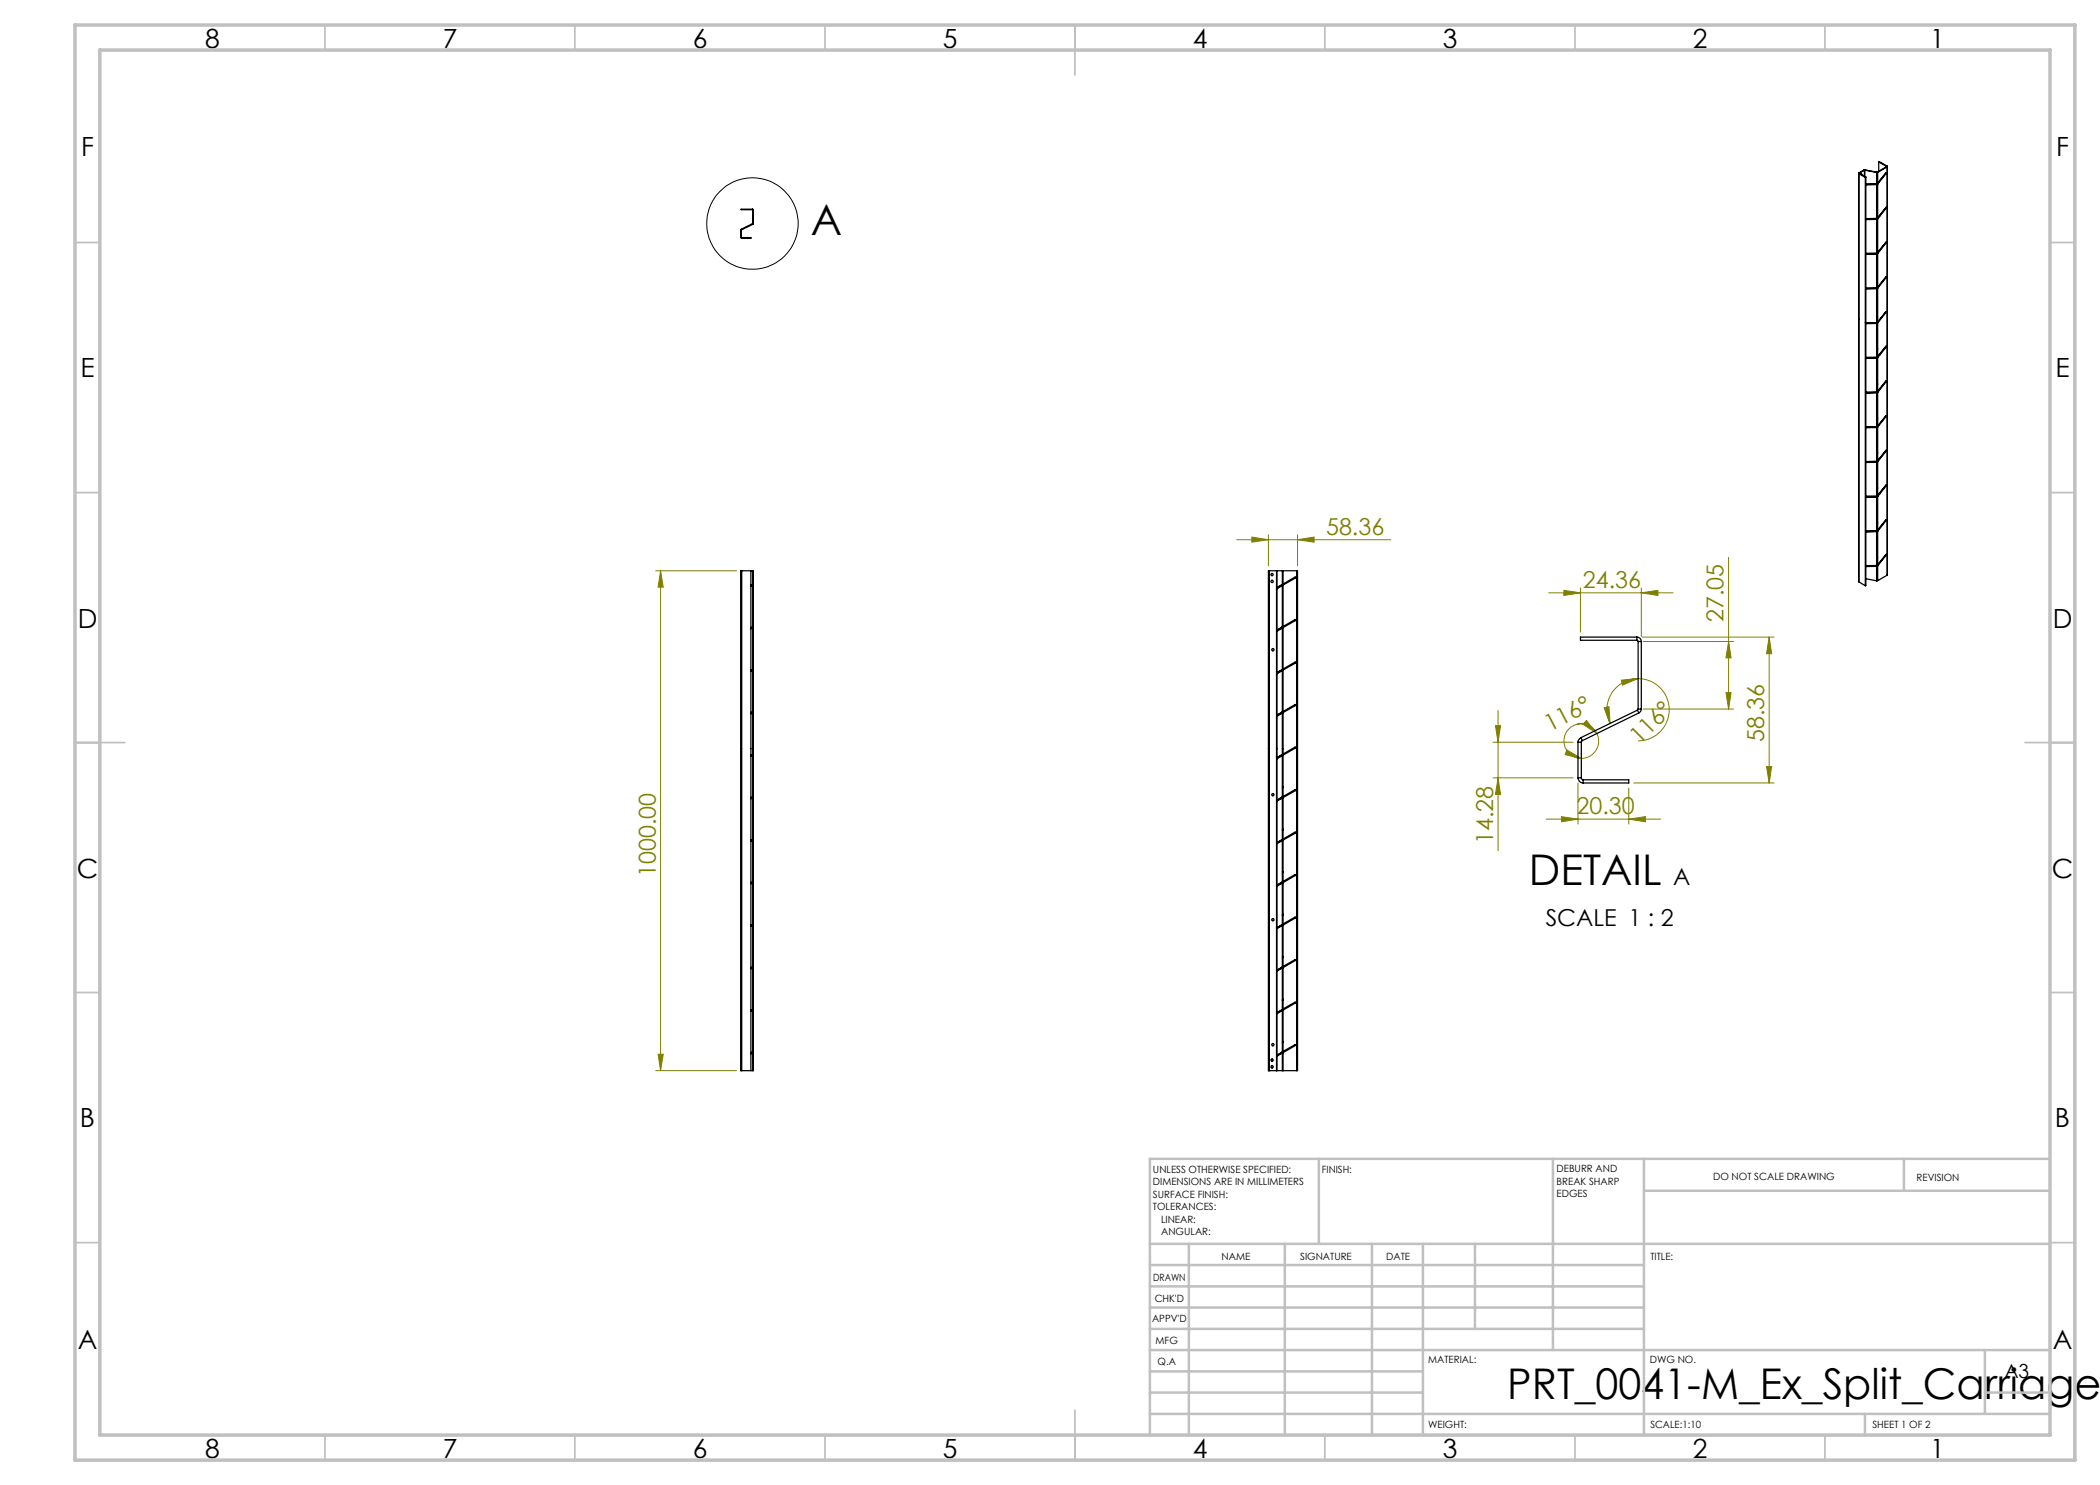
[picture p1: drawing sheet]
<svg xmlns="http://www.w3.org/2000/svg" width="420mm" height="297mm" viewBox="0 0 420 297" stroke-linecap="round" stroke-linejoin="round" font-family="sans-serif">
<circle cx="150.5" cy="44.7" r="9.1" fill="none" stroke="#000" stroke-width=".2"/>
<g fill="none" stroke="#808000" stroke-width=".2">
<path d="M131.1 114.2h16.2M132.1 114.2l.5 3.2h-1zM132.1 114.2v99.9M247.3 107.9h30.8M250.4 107.4l3.3 .5-3.3 .5zM253.7 107v6.2M259.5 107.9l3.3-.5v1zM259.5 107v6.2M309.7 118.6h24.9M312.8 118.1l3.3 .5-3.3 .5zM316.1 117.6v8.8M328.3 118.6l3.3-.5v1z"/>
<path d="M328.3 117.6v9.7M345.7 111.5v30.3M324.3 136l3.3-.3-3.1 1.3zM327.6 135.7a6.2 6.2 0 0 0-5.6 9M327.6 135.7a6.2 6.2 0 0 1 6.2 6.3 6.2 6.2 0 0 1-6.2 6.2M328.4 127.4h26.4M328.6 128.3h18.1M345.2 138.5h1l-.5 3.3zM345.7 128.3l.5 3.3h-1zM353.8 127.4l.5 3.3h-1zM353.8 127.4v29.2M298.6 155.6h16"/>
<path d="M298.6 148.4h16M299.1 145.1h1l-.5 3.3zM299.6 155.6l.5 3.3h-1zM299.6 142.1v28M313.4 150l2.9 1.7-3.3-.8zM315.3 144.9a3.5 3.5 0 0 1 4.1 1.8M315.6 156.6v8.2M317.3 144.1l2.1 2.6-2.8-1.9zM318.1 145.3a3.5 3.5 0 0 0-5.2 1.9 3.5 3.5 0 0 0 3.4 4.5M319.4 146.7a3.5 3.5 0 0 1-3.1 5M320.8 141.6l1-.2 .2 3.3zM325.8 157.6v7.2"/>
<path d="M326.7 156.6h28.1M328.6 141.8h18.1M353.3 153.3h1l-.5 3.3zM309.2 163.8h22.9M312.3 163.3l3.3 .5-3.3 .6zM325.8 163.8l3.3-.5v1.1zM131.1 214.1h16.2M131.6 210.9h1l-.5 3.2z"/>
</g>
<g fill="none" stroke="#c0c0c0" stroke-width=".35">
<path d="M65 5v5M115 5v5M165 5v5M215 5v10M265 5v5M315 5v5M365 5v5M15 48.5h5M410 48.5h5M15 98.5h5M410 98.5h5M15 148.5h10"/>
<path d="M405 148.5h10M15 198.5h5M410 198.5h5M15 248.5h5M410 248.5h5M65 287v5M115 287v5M165 287v5M215 282v10M265 287v5M315 287v5M365 287v5"/>
</g>
<g fill="none" stroke="#c0c0c0" stroke-width=".5">
<path d="M263.8 231.8v17M310.6 231.8v38.2M328.8 231.8v55.2M328.8 238.2h81.2M380.8 231.8v6.4M410 231.8h-180v55.2M230 248.8h180M230 257.3h98.8M230 253h98.8M237.8 248.8v38.2M257 248.8v38.2M274.4 248.8v38.2"/>
<path d="M284.6 248.8v38.2M295 248.8v17M230 265.8h98.8M230 261.5h98.8M230 278.5h54.6M230 274.3h54.6M230 270h180M397 278.5h13M397 270v12.8M230 282.8h180M373 282.8v4.2"/>
</g>
<path d="M15 5h400v287h-400zM20 10h390v277h-390z" fill="none" stroke="#c0c0c0" stroke-width=".7"/>
<g fill="#808000">
<path d="M259.5 107.9l3.3-.5v1zM250.4 107.4l3.3 .5-3.3 .5zM328.3 118.6l3.3-.5v1zM312.8 118.1l3.3 .5-3.3 .5z"/>
<path d="M312.3 163.3l3.3 .5-3.3 .6zM325.8 163.8l3.3-.5v1.1z"/>
<path d="M313.4 150l2.9 1.7-3.3-.8zM317.3 144.1l2.1 2.6-2.8-1.9z"/>
<path d="M324.3 136l3.3-.3-3.1 1.3zM320.8 141.6l1-.2 .2 3.3z"/>
<path d="M131.6 210.9h1l-.5 3.2zM132.1 114.2l.5 3.2h-1zM345.2 138.5h1l-.5 3.3zM345.7 128.3l.5 3.3h-1zM299.6 155.6l.5 3.3h-1zM299.1 145.1h1l-.5 3.3z"/>
<path d="M353.8 127.4l.5 3.3h-1zM353.3 153.3h1l-.5 3.3z"/>
</g>
<g fill="none" stroke="#000" stroke-width=".25">
<path d="M371.7 34.7l.1 81.7M371.8 34.6v.1M371.8 34.7v81.7M371.8 34.7l1.3 .8M371.8 34.6h.1M371.9 34.6v.1M371.9 34.6h.1M371.9 34.7l1.3 .7M371.9 34.7h-.1M372.2 34.9l.1-.1 .1 .2M372.3 34.8v.2M372.8 34l-1 .6"/>
<path d="M372.8 34h.1M372.9 34h.1M372.9 34l-1 .6M372.9 34v1.3M373 34l2.3 .5M373 34v1.3M373 34h-.2M373 34h.1M373 34l2.4 .4M373.1 35.5v81.7M373.2 35.4v81.7l-.1 .1M373.2 35.4l-.1 .1"/>
<path d="M375.3 34.5h.2M375.3 34.5v2.3M375.3 36.9v6.8M375.3 36.8h-2.1M375.3 36.9l-2.1 .1M375.4 34.4h.1M375.4 34.4l-.1 .1M375.4 36.9h-.1M375.4 36.9h-2.2M375.4 36.8v.1M375.4 34.4l.1 .1M375.4 36.8h.1"/>
<path d="M375.5 36.7l-.2 .1M375.5 36.8l-.2 .1M375.5 34.5v2.2M375.5 36.8v6.8M375.7 32.4v1.9M375.7 36.4h.1M375.7 32.4l1.6 .9M375.7 32.4l1.7 .8M377.1 34.6h.1M377.1 34.6l.1 .1M377.1 34.6l-1.7 2.2M377.2 34.7l-1.7 2.1"/>
<path d="M377.2 34.7v-.2l-1.7 2.2M377.3 33.3h.1M377.3 33.3l-1.9 1.1M377.3 33.3l.1 .1M377.4 33.2v.2M377.4 33.4l-1.9 1.1M377.4 33.2l-.1 .1M377.5 33.3l-.1 81.7M148.1 47.4l.2 .3M148.1 46v1.4M148.1 46h.2M148.1 47.4h.2"/>
<path d="M148.2 45.9l-.1 .1M148.2 45.9l.1 .1M148.3 47.4v.1M148.3 46v1.4M148.3 46h.1M148.3 47.5v.2M148.3 47.5h1.9v.2h-1.9M150.5 41.8l.2 .2M150.5 41.9v.1M150.5 41.8v.1M150.5 41.8h-2.3v.1h2.3M150.5 44.7l-2.3 1.2"/>
<path d="M150.5 44.7l.1 .2M150.5 44.7h.1M150.5 42v2.7M150.5 42h.2M150.5 44.7h.2M150.6 44.9l-2.3 1.1M150.7 44.7l-.1 .2M150.7 42v2.7M375.3 43.9h-2.1M375.3 43.9v6.7M375.3 50.8v6.8M375.3 57.7v6.8"/>
<path d="M375.3 50.6l-2.1 .1M375.3 50.8l-2.1 .1M375.3 57.6h-2.1M375.3 57.7l-2.1 .1M375.3 43.7h-2.1M375.4 43.8l-.1 .1M375.4 43.8h-2.2M375.4 50.7l-.1 .1M375.4 50.7l-2.2 .1M375.4 57.7h-.1M375.4 57.7h-2.2M375.4 43.7v.1"/>
<path d="M375.4 50.7h.1M375.4 57.6v.1M375.4 43.7l.1 .1M375.4 57.6h.1M375.5 43.6l-.2 .1M375.5 43.8v6.7l-.2 .1M375.5 43.8l-.2 .1M375.5 50.7v6.8l-.2 .1M375.5 50.7l-.2 .1M375.5 57.6l-.2 .1M375.5 57.6v6.8M375.7 43.3h.1"/>
<path d="M375.7 50.2v.1M375.7 57.2h.1M377.1 41.6h.1M377.1 41.6l.1 .1M377.1 41.6l-1.7 2.1M377.1 48.5l.1 .1M377.1 55.5h.1M377.2 41.7v-.3l-1.7 2.2M377.2 48.6v-.2l-1.8 2.3M377.2 55.5v-.2l-1.8 2.3M377.2 55.5l-1.7 2.1M377.2 48.6l-1.7 2.1"/>
<path d="M377.2 41.7l-1.7 2.1M373.2 64.5l-.1 .1M375.3 64.7v6.7M375.3 71.6v6.8M375.3 78.6v6.7M375.3 64.5l-2.1 .1M375.3 64.7h-2.1M375.3 71.4l-2.1 .1M375.3 71.6l-2.1 .1M375.3 78.4h-2.1M375.3 78.6h-2.1M375.4 64.6l-.1 .1"/>
<path d="M375.4 64.6l-2.2 .1M375.4 71.6h-.1M375.4 71.6h-2.2M375.4 78.5l-.1 .1M375.4 78.5l-2.2 .1M375.4 64.6h.1M375.4 71.5v.1M375.4 78.4v.1M375.4 71.5h.1M375.4 78.4l.1 .1M375.5 64.4l-.2 .1M375.5 64.6v6.7l-.2 .1"/>
<path d="M375.5 64.6l-.2 .1M375.5 71.5v6.8l-.2 .1M375.5 71.5l-.2 .1M375.5 78.5v6.7l-.2 .1M375.5 78.5l-.2 .1M375.7 71.1h.1M375.7 64.1v.1M375.7 78h.1M377.1 62.4h.1M377.1 69.4h.1M377.1 76.3h.1M377.1 62.4l.1 .1"/>
<path d="M377.1 62.4l-1.7 2.2M377.2 62.5v-.2l-1.7 2.1M377.2 69.4v-.2l-1.8 2.3M377.2 76.3v-.1l-1.8 2.2M377.2 76.3l-1.7 2.2M377.2 69.4l-1.7 2.1M377.2 62.5l-1.7 2.1M375.3 85.5v6.7M375.3 92.5v6.7M375.3 99.4v6.7M375.3 85.3l-2.1 .1M375.3 85.5h-2.1"/>
<path d="M375.3 92.2l-2.1 .1M375.3 92.5h-2.1M375.3 99.2h-2.1M375.3 99.4h-2.1M375.4 85.4l-.1 .1M375.4 85.4l-2.2 .1M375.4 92.4l-.1 .1M375.4 92.4h-2.2M375.4 99.3l-.1 .1M375.4 99.3l-2.2 .1M375.4 85.4h.1M375.4 92.3v.1"/>
<path d="M375.4 99.2v.1M375.4 92.3l.1 .1M375.4 99.2l.1 .1M375.5 85.4v6.8h-.2M375.5 85.4l-.2 .1M375.5 92.4v6.7l-.2 .1M375.5 92.4l-.2 .1M375.5 99.3l-.2 .1M375.5 99.3v6.7M375.7 98.8h.1M375.7 84.9v.1M375.7 91.9h.1"/>
<path d="M377.1 90.2h.1M377.1 83.2l.1 .1M377.1 97.1h.1M377.1 97.1l.1 .1M377.2 83.3v-.2l-1.8 2.3M377.2 90.2v-.2l-1.8 2.3M377.2 97.2v-.2l-1.8 2.2M377.2 97.2l-1.7 2.1M377.2 90.2l-1.7 2.2M377.2 83.3l-1.7 2.1M148.3 114.2h-.2v99.9h.2M148.3 114.2v99.9"/>
<path d="M148.3 114.2h2.3M150.2 114.2v99.9M150.5 117.1l-.3 .1 .4-.1M150.5 117.1h.1M150.5 116.9v.2M150.5 117h.2l-.1 .1M150.5 117v.1M150.6 114.2h.1v99.9h-.1M150.6 114.2l-.1 2.8M150.6 117.1l-.1 8.4M150.7 116.8l-.5 .2M253.8 114.2h.1"/>
<path d="M253.8 114.2h-.1v99.9h.1M253.8 114.2v99.9M253.9 114.2h1.4M253.9 114.2v99.9M255.3 114.2h.1M255.3 114.2v99.9M255.4 114.2h1.1M255.4 114.2v99.9M255.5 117.5v.2M256.5 114.2h.1M256.5 116.9l-1.1 .6h.1M256.5 114.2v2.7"/>
<path d="M256.5 117.1v8.3M256.5 116.9h.1M256.5 117.1l-1.1 .7M256.6 116.9l-1.1 .6M256.6 116.8l-.1 .1M256.6 116.8v.1M256.6 117l-.1 .1M256.6 116.8h.1M256.6 114.2h2.7M256.6 114.2v2.6M256.6 117v8.3M256.6 116.8l2.4-1.4v.2l-2.4 1.4"/>
<path d="M259.3 114.2h.2v99.9h-.2M259.3 114.2v99.9M371.8 116.4l1.3 .8M373.2 115.7l2.1 .5M375.3 106.3v6.8M375.3 113.3v2.9M375.3 106.1l-2.1 .1M375.3 106.3l-2.1 .1M375.3 113.1h-2.1M375.3 113.3h-2.1M375.4 106.3h-.1M375.4 106.3h-2.2"/>
<path d="M375.4 113.2l-.1 .1M375.4 113.2h-2.2M375.4 106.2v.1M375.4 113.1v.1M375.4 106.2l.1 .1M375.4 113.1l.1 .1M375.5 106l-.2 .1M375.5 106.3v6.7l-.2 .1M375.5 106.3h-.2M375.5 116.1l-.2 .1M375.5 113.2l-.2 .1M375.5 113.2v2.9"/>
<path d="M375.7 105.8h.1M375.7 112.7h.1M377.1 104v.1M377.1 111h.1M377.1 104.1h.1M377.1 104.1l-1.7 2.1M377.1 111l.1 .1M377.2 104.1v-.2l-1.7 2.1M377.2 111.1v-.2l-1.8 2.2M377.2 111.1l-1.7 2.1M377.2 104.1l-1.7 2.2M377.4 115l-1.9 1.1"/>
<path d="M377.5 115h-.1M150.5 125.6l-.3 .1 .4-.1M150.5 134.1l-.3 .1 .4-.1M150.5 134.1h.1M150.5 125.6h.1M150.5 125.4v.2M150.5 133.9v.2M150.5 134h.2l-.1 .1M150.5 125.5h.2l-.1 .1M150.5 134v.1M150.5 125.5v.1M150.6 125.6l-.1 8.4"/>
<path d="M150.6 134.1l-.1 8.4M150.7 125.3l-.5 .2M150.7 133.8l-.5 .2M255.5 126v.2M255.5 134.5v.2M256.5 133.9l-1.1 .6h.1M256.5 125.4l-1.1 .6h.1M256.5 125.6v8.3M256.5 134.1v8.3M256.5 133.9h.1M256.5 125.4h.1M256.5 125.6l-1.1 .7"/>
<path d="M256.5 134.1l-1.1 .7M256.6 125.4l-1.1 .6M256.6 133.9l-1.1 .6M256.6 125.3l-.1 .1M256.6 133.8l-.1 .1M256.6 125.5l-.1 .1M256.6 134l-.1 .1M256.6 133.8v.1M256.6 125.3v.1M256.6 125.5v8.3M256.6 134v8.3M256.6 125.3l2.4-1.4v.2l-2.4 1.4"/>
<path d="M256.6 133.8l2.4-1.4v.2l-2.4 1.4M327.4 127.4a.85 .85 0 0 1 .9 .9M327.4 128.1l.2 .2M327.4 127.4h-11.3v.7h11.3M327.4 127.4v.7M327.6 128.3h.7M327.6 128.3v13.5M328.3 128.3v13.5M150.5 142.6l-.3 .1 .4-.1M150.5 159.6l-.3 .1M150.5 159.6h.1M150.5 151.1l-.3 .1"/>
<path d="M150.5 151.1h.1M150.5 142.6h.1M150.5 142.4v.2M150.5 150.9v.2M150.5 159.4v.2M150.5 151h.2l-.1 .1M150.5 159.5h.2l-.1 .1M150.5 142.5h.2l-.1 .1M150.5 142.5v.1M150.5 151v.1M150.5 159.5v.1M150.6 142.6l-.1 8.4"/>
<path d="M150.6 151.1l-.1 8.4M150.6 159.6l-.1 8.4M150.6 151.1l-.4 .1M150.6 159.6l-.4 .1M150.7 159.3l-.5 .2M150.7 142.3l-.5 .2M150.7 150.8l-.5 .2M253.7 149.8h.1M255.5 143v.2M255.5 151.5v.2M256.5 159.4l-1.1 .6h.1M256.5 150.9l-1.1 .6h.1"/>
<path d="M256.5 142.4l-1.1 .6h.1M256.5 142.6v8.3M256.5 151.1v8.3M256.5 159.6v8.3M256.5 142.4h.1M256.5 150.9h.1M256.5 159.4h.1M256.5 142.6l-1.1 .7M256.5 151.1l-1.1 .7M256.5 159.6l-1.1 .6M256.6 142.4l-1.1 .6M256.6 150.9l-1.1 .6"/>
<path d="M256.6 159.4l-1.1 .6M256.6 159.5l-.1 .1M256.6 150.8l-.1 .1M256.6 142.5l-.1 .1M256.6 159.3l-.1 .1M256.6 151l-.1 .1M256.6 142.3l-.1 .1M256.6 142.3v.1M256.6 150.8v.1M256.6 159.3v.1M256.6 142.5v8.3M256.6 151v8.3"/>
<path d="M256.6 159.5v8.3M256.6 142.3l2.4-1.4v.2l-2.4 1.4M256.6 150.8l2.4-1.4v.2l-2.4 1.4M256.6 159.3l2.4-1.4v.2l-2.4 1.4M315.6 155.6a1.02 1.02 0 0 0 1 1M315.6 148.4h.7M315.6 155.6h.7M315.6 148.4v7.2M316.2 147.5l-.4 .4-.2 .5M316.2 147.5l.3 .6M316.3 155.6l.1 .3 .2 .1M316.3 148.4v7.2"/>
<path d="M316.5 148.1l-.2 .3M316.6 156v.6M316.6 156h9.2v.6h-9.2M327.5 142l-11.3 5.5M327.5 142l.3 .6M327.6 141.8l-.1 .2M327.6 141.8h.7M327.8 142.6l-11.3 5.5M328.3 141.8l-.2 .5-.3 .3M150.5 176.6l-.3 .1M150.5 176.6h.1M150.5 168.1l-.3 .1"/>
<path d="M150.5 168.1h.1M150.5 167.9v.2M150.5 176.4v.2M150.5 176.5h.2l-.1 .1M150.5 168h.2l-.1 .1M150.5 176.5v.1M150.5 168v.1M150.6 168.1l-.1 8.4M150.6 176.6l-.1 8.4M150.6 168.1l-.4 .1M150.6 176.6l-.4 .1M150.7 167.8l-.5 .2"/>
<path d="M150.7 176.3l-.5 .2M255.5 160v.2M255.5 168.5v.2M255.5 177v.2M256.5 167.9l-1.1 .6h.1M256.5 168.1v8.3M256.5 176.6v8.3M256.5 167.9h.1M256.5 176.4h.1M256.5 168.1l-1.1 .6M256.5 176.4l-1.1 .6h.1M256.5 176.6l-1.1 .6"/>
<path d="M256.6 176.4l-1.1 .6M256.6 167.9l-1.1 .6M256.6 167.8l-.1 .1M256.6 176.5l-.1 .1M256.6 176.3l-.1 .1M256.6 168l-.1 .1M256.6 167.8v.1M256.6 176.3v.1M256.6 168v8.3M256.6 176.5v8.3M256.6 167.8l2.4-1.4v.2l-2.4 1.4M256.6 176.3l2.4-1.4v.2l-2.4 1.4"/>
<path d="M150.5 193.6l-.3 .1M150.5 193.6h.1M150.5 185.1l-.3 .1M150.5 185.1h.1M150.5 184.9v.2M150.5 193.4v.2M150.5 193.5h.2l-.1 .1M150.5 185h.2l-.1 .1M150.5 185v.1M150.5 193.5v.1M150.6 185.1l-.1 8.4M150.6 193.6l-.1 8.4"/>
<path d="M150.6 185.1l-.4 .1M150.6 193.6l-.4 .1M150.7 184.8l-.5 .2M150.7 193.3l-.5 .2M255.5 185.5v.2M255.5 194v.2M256.5 193.6l-1.1 .6M256.5 185.1l-1.1 .6M256.5 185.1v8.3M256.5 193.6v8.3M256.5 193.4h.1M256.5 184.9h.1"/>
<path d="M256.5 184.9l-1.1 .6h.1M256.5 193.4l-1.1 .6h.1M256.6 184.9l-1.1 .6M256.6 193.4l-1.1 .6M256.6 193.5l-.1 .1M256.6 184.8l-.1 .1M256.6 193.3l-.1 .1M256.6 185l-.1 .1M256.6 193.3v.1M256.6 184.8v.1M256.6 185v8.3M256.6 193.5v8.3"/>
<path d="M256.6 184.8l2.4-1.4v.2l-2.4 1.4M256.6 193.3l2.4-1.4v.2l-2.4 1.4M148.3 214.1h2.3M150.5 210.6l-.3 .1M150.5 210.6h.1M150.5 202.1l-.3 .1M150.5 202.1h.1M150.5 201.9v.2M150.5 210.4v.2M150.5 210.5h.2l-.1 .1M150.5 202h.2l-.1 .1M150.5 210.5v.1"/>
<path d="M150.5 202v.1M150.6 202.1l-.1 8.4M150.6 210.6v3.5M150.6 202.1l-.4 .1M150.6 210.6l-.4 .1M150.7 210.3l-.5 .2M150.7 201.8l-.5 .2M253.8 214.1h.1M253.9 214.1h1.4M255.3 214.1h.1M255.4 214.1h1.1M255.5 202.5v.2"/>
<path d="M255.5 211v.2M256.5 214.1h.1M256.5 210.6l-1.1 .6M256.5 202.1l-1.1 .6M256.5 202.1v8.3M256.5 210.6v3.5M256.5 201.9h.1M256.5 210.4h.1M256.5 201.9l-1.1 .6h.1M256.5 210.4l-1.1 .6h.1M256.6 201.9l-1.1 .6M256.6 210.4l-1.1 .6"/>
<path d="M256.6 210.5l-.1 .1M256.6 201.8l-.1 .1M256.6 210.3l-.1 .1M256.6 202l-.1 .1M256.6 201.8v.1M256.6 210.3v.1M256.6 214.1h2.7M256.6 202v8.3M256.6 210.5v3.6M256.6 201.8l2.4-1.4v.2l-2.4 1.4M256.6 210.3l2.4-1.4v.2l-2.4 1.4"/>
<circle cx="254.4" cy="114.9" r=".23"/>
<circle cx="254.4" cy="116.3" r=".23"/>
<circle cx="254.6" cy="129.9" r=".22"/>
<circle cx="254.6" cy="158.9" r=".22"/>
<circle cx="254.6" cy="183.9" r=".21"/>
<circle cx="254.4" cy="212" r=".23"/>
<circle cx="254.4" cy="213.4" r=".23"/>
<circle cx="254.6" cy="208.9" r=".22"/>
</g>
<g font-size="8.5">
<text x="162.1" y="47.1">A</text>
<text x="305.8" y="177">DETAIL</text>
<text x="301.5" y="279.7">PRT_0041-M_Ex_Split_Carriage-</text>
</g>
<g font-size="5.3">
<text x="41" y="9.5">8</text>
<text x="88.5" y="9.5">7</text>
<text x="138.5" y="9.5">6</text>
<text x="188.5" y="9.5">5</text>
<text x="238.5" y="9.5">4</text>
<text x="288.5" y="9.5">3</text>
<text x="338.5" y="9.5">2</text>
<text x="386" y="9.5">1</text>
<text x="16.2" y="31.3">F</text>
<text x="411.2" y="31.3">F</text>
<text x="16.1" y="75.5">E</text>
<text x="411.1" y="75.5">E</text>
<text x="15.5" y="125.5">D</text>
<text x="410.5" y="125.5">D</text>
<text x="15.4" y="175.5">C</text>
<text x="410.4" y="175.5">C</text>
<text x="16" y="225.5">B</text>
<text x="411" y="225.5">B</text>
<text x="15.5" y="269.8">A</text>
<text x="410.5" y="269.8">A</text>
<text x="41" y="291.5">8</text>
<text x="88.5" y="291.5">7</text>
<text x="138.5" y="291.5">6</text>
<text x="188.5" y="291.5">5</text>
<text x="238.5" y="291.5">4</text>
<text x="288.5" y="291.5">3</text>
<text x="338.5" y="291.5">2</text>
<text x="386" y="291.5">1</text>
</g>
<g font-size="4.7" fill="#808000">
<text x="265.2" y="106.9">58.36</text>
<text x="316.6" y="117.5">24.36</text>
<text x="344.7" y="124.4" transform="rotate(-90 344.7 124.4)">27.05</text>
<text x="309.9" y="146.5" transform="rotate(-28 309.9 146.5)">116°</text>
<text x="327.9" y="149" transform="rotate(-45 327.9 149)">116°</text>
<text x="352.8" y="148.5" transform="rotate(-90 352.8 148.5)">58.36</text>
<text x="315.3" y="162.8">20.30</text>
<text x="298.6" y="168.8" transform="rotate(-90 298.6 168.8)">14.28</text>
<text x="131.1" y="175.3" transform="rotate(-90 131.1 175.3)">1000.00</text>
</g>
<g font-size="4.7">
<text x="334.7" y="177">A</text>
<text x="309.1" y="185.2">SCALE 1 : 2</text>
</g>
<text font-size="3.9" x="400.9" y="275.5">A3</text>
<g font-size="2">
<text x="230.6" y="234.6">UNLESS OTHERWISE SPECIFIED:</text>
<text x="230.6" y="237.1">DIMENSIONS ARE IN MILLIMETERS</text>
<text x="230.6" y="239.6">SURFACE FINISH:</text>
<text x="264.4" y="234.6">FINISH:</text>
<text x="311.3" y="234.5">DEBURR AND</text>
<text x="311.3" y="237">BREAK SHARP</text>
<text x="311.3" y="239.5">EDGES</text>
<text x="342.6" y="236">DO NOT SCALE DRAWING</text>
<text x="383.3" y="236.2">REVISION</text>
<text x="230.6" y="242.1">TOLERANCES:</text>
<text x="232.2" y="244.6">LINEAR:</text>
<text x="232.2" y="247.1">ANGULAR:</text>
<text x="244.3" y="252">NAME</text>
<text x="260" y="251.9">SIGNATURE</text>
<text x="277.2" y="251.9">DATE</text>
<text x="330.1" y="251.9">TITLE:</text>
<text x="230.6" y="256.1">DRAWN</text>
<text x="230.9" y="260.3">CHK'D</text>
<text x="230.4" y="264.4">APPV'D</text>
<text x="231.1" y="268.8">MFG</text>
<text x="231.5" y="273">Q.A</text>
<text x="285.6" y="272.5">MATERIAL:</text>
<text x="330" y="272.5">DWG NO.</text>
<text x="285.6" y="285.5">WEIGHT:</text>
<text x="330.1" y="285.6">SCALE:1:10</text>
<text x="374.5" y="285.6">SHEET 1 OF 2</text>
</g>
</svg>
